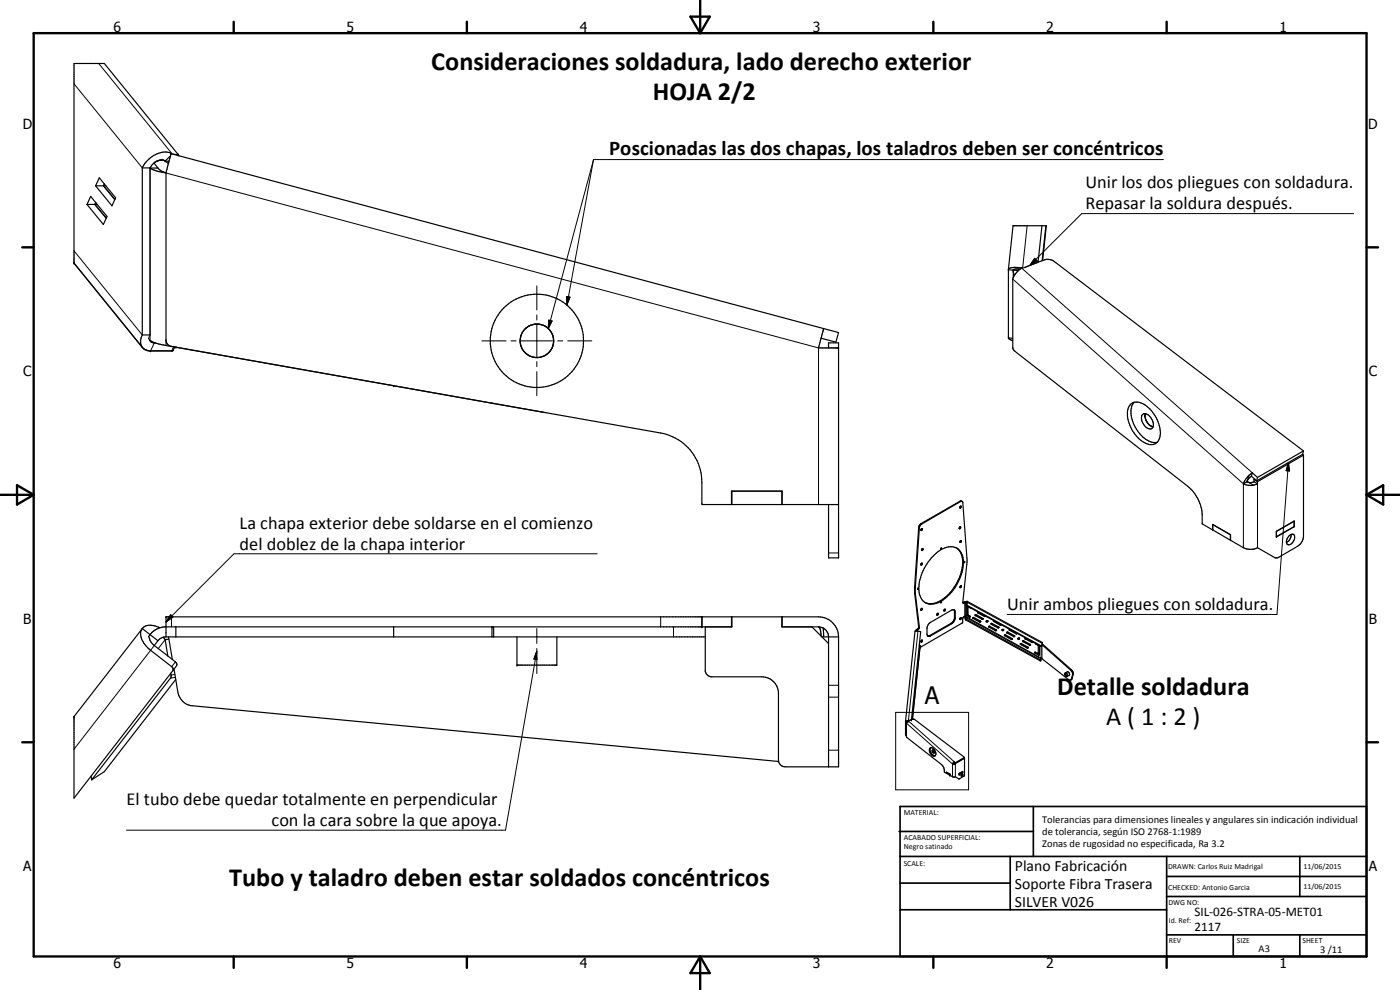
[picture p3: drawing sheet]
<svg xmlns="http://www.w3.org/2000/svg" width="420mm" height="297mm" viewBox="0 0 420 297" stroke-linecap="round" stroke-linejoin="round" font-family="sans-serif">
<g fill="none" stroke="#000" stroke-width=".35">
<path d="M27.2 58.9l4.9 6-1.1 2.5-4.9-6.1zM28.7 55.8h3.1M29.8 53.3l4.9 6.1-1.1 2.4-4.9-6zM31.3 55.2l-.2 .6 3.3 4.1M42.7 50.4h2.3M42.7 50.4v50.1M45 50.4v50.1h-2.3M46.3 48.9l-1.3 1.5M47.4 50.4h-2.4l1.8 .8 3 .7M47.4 50.4l1 .9 1.4 .6M48.5 48l-1.5 .4-.8 .5 1.2 1.5M48.8 48l.5 .2"/>
<path d="M49.3 48.2l.3 .1M49.3 48.2a2.78 2.78 0 0 0-2.7 .5M49.6 48.3l1.1 .1M49.6 48.3l.9 .8M49.8 51.9v50.4a1.91 1.91 0 0 0 1.7 1.6l146.8 26a15 15 0 0 1 12.3 14.8l.1 6.7h41M51.2 46.8l.1-.7 195.9 52.5M51.2 46.8l-1.4 5.1M51.2 46.8l-1.6 1.5M51.6 46.2a6.3 6.3 0 0 0-7.3 1.9l-1.6 2.3M52 46.3l1.5 .1M53.4 46.3l.4 .5M53.5 46.4l-22.2-27.4h-9.1v60l20.5 25.3"/>
<path d="M53.5 46.4l-.2 .3M26.1 61.3h3.1M28.7 60.8l-.2 .5 3.4 4.1M311.3 78.8l2.2-.8a3.4 3.4 0 0 1 2.9 .5l74.8 56.8M311.3 78.8l-3.8 1.5M312.7 67.7l-1.1 10.7-.3 .4M312.9 78.1l1.1-10.4h-10l-1.4 13.2M313.9 67.7l-1.2 10.5M157.8 98.4a5.2 5.2 0 0 0-1.1 6.1M157.8 98.5l-1.3 1.7M160.3 97.3l-1.5 .5-1 .6M160.3 97.3h1.7"/>
<path d="M160.3 97.3l-1.6 .5-.9 .7M162 97.3l1 .3M163 97.6l1.4 .8M163 97.6l1.4 .9M164.4 98.4l.4 .4M164.8 98.8a5 5 0 0 1 .6 6.1M164.8 98.8a5 5 0 0 1-.7 7.5 5 5 0 0 1-7.3-1.4M247.2 98.6l-1.6 5.8h6.1M247.2 98.6l4.5 1.2-.8 2.9-4.5-1.2M302.6 80.9l3 .3M304.1 81.7l.3 .9M304.1 83.2l-.2 .5v20.7l.3 .6 52.2 40.9a11.7 11.7 0 0 1 3.7 5.1l.6 2.3 .1 3.9 8.5 4.9"/>
<path d="M305.6 81.2h.1M305.7 80.7l-.1 .5M306 80.8l-.1 .1M306.1 80.8l-1.1-.1-.9 .2v2.3M306.6 80.4l-1.1 .9-1.4 1.9M306.6 80.4h.1M306.9 80.5l-2.5-.3-1 .1-.8 .5v20.6M42.7 100.5a2.99 2.99 0 0 0 2.1 4.8M43 104.5l.9 .6M44.6 101.5a5.5 5.5 0 0 0 3.4 1.8l70.1 12.4M44.7 105.3h7M44.9 101.9l.6 .8 1.1 .2"/>
<path d="M51.8 105.2l-.1 .1M52.4 104.1l-.4 1-.3 .2M156.4 100.6a4.9 4.9 0 0 0 .5 4.4M157.1 105.3l.7 .8 1.5 .8M164.6 105.8a4.9 4.9 0 0 1-5.1 1.2M165.1 105.3l-.3 .4M248.7 104.4v-1.5h3v64.5h-3v-16M302.6 101.4l.3 .4 1 .4M302.6 101.4l1.3 .1M147.6 120.9l15.7 2.8M339.3 121.3a4 4 0 0 1 5.3 1 10.2 10.2 0 0 1 3.5 9 2.84 2.84 0 0 1-4.8 1.4 10.4 10.4 0 0 1-4.9-9.6l.3-.8zM340.3 120.7a6.9 6.9 0 0 0 .4 7.4 8.1 8.1 0 0 0 5.8 4.7l.8-.1"/>
<path d="M342.9 124.4a2.01 2.01 0 0 1 2.8 1.5 1.84 1.84 0 0 1-.4 2.8 3.2 3.2 0 0 1-2.4-4.3zM343.6 124.7v.3M343.6 125l.9 2M343.7 125v.3M343.7 124.1l-.1 .6M343.7 124.1v.6M344.5 127l.2 .3M344.5 127l1 .9M345 127.5l.5 .4M345.5 127.9l.5 .2M390.9 136.4l.3 .2M391.2 136.6v24.6a4 4 0 0 1-1.8 2.7l-6 3.5h-.7l-5.3-3.1-.3 .2a5 5 0 0 1-3.9-.2l-3.9-2.2"/>
<path d="M391.2 136.6l-13.8 7.9M391.2 135.3l-13.8 8M391.2 135.3l-.3 1-13.8 8M219.5 151.4v-4h15.2v4M219.7 147.4v4M234.6 147.4v4M276.4 158.7l.4-.1-.2 .6zM276.6 158.6l-.2 .4M287.9 158.2h.4l-.3 .5zM288.1 158.1l-.2 .4M288.1 152l.2-.1a.27 .27 0 0 1 .1 .4 .27 .27 0 0 1-.3 .1zM288.3 151.9l-.2 .4"/>
<path d="M288.4 151.8l-.1 .1M288.7 150.4l.3 .3 1.2 17.4-1.2 12.7 .2 .2 .4-.2 .5 .2M288.7 150.4l-.5 .1-11.6 6.7-.7 1-1.3 18.8 1.3 11.2-.7 .9M288.7 150.5l-.5-.2-11.8 6.8-.6 .8-1.3 18.4v1.8l1.2 10-.8 1M363.9 159v-1.6l5.4 3M363.9 159h.1M364 157.4l5.3 3M373.2 145.2a5.1 5.1 0 0 0 4.2 0M374.2 144.5l-1 .7M374.2 144.5l.8 .3 1.3-.3M375.6 142.9l1.5 1.4M375.6 142.9l-.9 .7-.5 .9"/>
<path d="M375.8 141.9l1.6 1.4M375.8 141.9l-.2 1M375.8 141.9l-.4 .3a6.2 6.2 0 0 0-2.2 3M376.3 143.9v.6M376.3 143.9l1.1 .6M376.3 144.5l1.1 .7M376.6 143.8l-.3 .1M377.4 144.5v.7M377.4 143.3l-.3 1M383.1 159.4l5.3-3.1v1.7l-5.3 3.1zM388.4 158l-5.3 3M275.4 176.6l.2-.1-.1 .3z"/>
<path d="M276.5 169h.3v.2l-.4 .3zM276.6 169l-.3 .4M276.7 164.7l.3-.1a.33 .33 0 0 1-.1 .4 .33 .33 0 0 1-.3 .1zM276.8 164.6l-.2 .4M279.5 167.4a7.4 7.4 0 0 1 7-3.2 4.7 4.7 0 0 1 2.6 5.5 14.1 14.1 0 0 1-8.1 11.3 3.8 3.8 0 0 1-5.2-3.9 14.2 14.2 0 0 1 3.7-9.7zM282.4 164.5h.2l-.2 .3zM287.1 164.4a6 6 0 0 1 1.6 6.5 13.4 13.4 0 0 1-8.4 10.1l-1.4 .1-1.3-.3M288.2 175.8h.1a.26 .26 0 0 1 .2 .4 .26 .26 0 0 1-.4 0zM288.3 162.2l-.2 .4 .1 .2 .3-.6M288.3 162.2l-.2 .4M288.3 175.8l-.2 .4M288.4 162.2h-.1"/>
<path d="M288.4 162.2h.1M289.4 168.4l.1 .2-.2 .2zM369.3 160.4v1.7M369.3 162.1h.1M386.9 160.8a.92 .92 0 0 1 .8-.5 .92 .92 0 0 1 .8 .5 2.18 2.18 0 0 1-2 2.6 1.74 1.74 0 0 1 .4-2.6zM387.5 160.4a2.75 2.75 0 0 1-1.4 2.4M42.7 188.6l-20.5 26.4v24.5l29.6-38.2M42.7 188.6a4 4 0 0 0 .8 4.9l1.2 1.2 7 5.5 .3 .5-.2 .6M42.7 188.6l2.3 1.8M44.8 191.2a3.9 3.9 0 0 0 1.5 2.5M45 190.4l-.4 .7M45 190.4l2.4 1.8"/>
<path d="M46.3 193.7l6.4 4.9 .3 .5-.1 .7-1.1 1.5M47.4 192.2l-1.1 1.5M48 188.3a4.3 4.3 0 0 0-5.3 .3M48 188.3l-1.8 1-1.2 1.1M49 191.2l.6 .7M49.6 191.9l.8 4.9M49.8 191.1v-6h195.8a6.1 6.1 0 0 1 6.1 6M49.8 191.1l-1 .2-1.4 .9M49.8 191.1h161.9M50.6 191.1l1.1 6.8M50.7 191.8l-1.1 .1M52.8 188.1v3"/>
<path d="M118.1 188.1v3M147.6 188.1v3M148.2 188.1v3M155.1 191.1v8.5h12v-8.5M210.6 185.1v3M210.7 185.1v3M211.7 188.1v13.3l.7 1.2 .9 .5h15.3a5 5 0 0 1 5 4.5l.1 20.8M219.5 185.1v3M219.7 185.1v3h-170.3l-1.4 .2M234.6 185.1v3h11M234.7 185.1v3M243.7 188.1l5 5"/>
<path d="M245.6 188.1a3 3 0 0 1 3.1 3v39M245.6 188.1a2.89 2.89 0 0 1 .8 2.8M246.7 191.1h5M247 188.4l.2 2.7M251.7 191.1v39h-16l-1.4-.5-.6-1.2M274.9 189.1v.2M274.9 189.1h.3M275 189.3l-.4 .1-2.8 27h.3M275 189.3l1.3 .4-2.8 26.2M275.2 189.1v.2M275.9 193.7l.2 .1-2.3 22M276 193v.7"/>
<path d="M276.1 194.3l12.7-7.4 .1-1.2a.73 .73 0 0 1 .8-.8l22.9 12.7M276.1 193.8l-2.3 22M276.4 192.2l.4-.1-.2 .6zM276.4 182.7l.2-.2a.26 .26 0 0 1 .1 .4 .26 .26 0 0 1-.4 .1zM276.6 182.5l-.3 .5M276.6 192.1l-.2 .4M278.4 190.8h.1M281.4 184h.2l-.1 .4-.3 .2-.1-.2M281.4 184l-.3 .4M282.4 180.5l.2 .1-.3 .2zM283.4 183.3h.1M283.5 182.8l-.2 .4"/>
<path d="M283.5 182.8l-.2 .2 .1 .3M283.5 182.8l.2 .2-.3 .3M286.2 182.9l.5 .5v2.1l-.7 1.3-7 4.1h-.5M286.2 182.9l-.6 .1-6.8 4.1-.6 1.2v2.1l.3 .5M286.2 182.9l.3 .5v2l-.7 1.3-7.3 4.1M288.1 185.5l.2-.2a.28 .28 0 0 1 .1 .4 .28 .28 0 0 1-.3 .1zM288.3 185.3l-.2 .5M289.7 180.6v.2M289.7 180.6l-.7 .2M289.7 180.6l.4 .3M289.8 184.9v1.1l22.4 12.3 .2-.3M289.9 185v.8l22.4 12.2"/>
<path d="M289.9 180.6l.1 .2M289.9 180.6v.2M290 180.7v.9M290 181.7l22.4 12.3M290 181.6v.1M290 180.7v.1M290.1 181.7v2.9l.9 .6 .2-.2-.7-.5M290.1 184.5l1 .6M290.3 180.5l-.1 1.1 22.4 12.2M290.3 180.4l22.5 12.4-.2 1M290.3 180.5l-.4 .1M290.5 182v2.5"/>
<path d="M291.5 182.5l-.8-.4-.2 .1v2.3M292 185.4l2.1 1.3 .2-.2M292 185.4l2 1.1 .3-.1M292 185.3v.1M292 185.3l2.2 1.1M292 185.3h.1M292.7 184.5l2 1.3h.3v-.3M292.7 184.5l.2-.1 2.1 1.1M292.7 184.5l2 1.1 .3-.1M293.4 183.7h.1M293.4 183.6v.3l2 1.1 .4-.2M293.4 183.7l2 1.1"/>
<path d="M293.5 183.6h-.1M294.2 186.4h.1M294.3 186.4v.1M295.4 184.8h.1M295.6 184.8h-.1M296.1 186.3h.1M296.1 186.3l-.1 .1M296.3 186.2l-.2 .1M296.3 186.2l.1 .1M296.3 186.2l-.1 .1M296.4 186.3l-.1 .3h-.3v-.2M296.4 186.3l-.4 .1"/>
<path d="M296.7 188l.3-.1 2.1 1.1M296.7 188l2.2 1.3 .2-.3M296.7 188h.1M296.7 188l2 1.1M297.4 187.1l.1 .1M297.5 187.1v.2l2.1 1.1 .2-.1M297.5 187.1l2.2 1M297.5 187.2l1.9 1.1 .4-.2M298.1 186.3h.1M298.2 186.3l-.1 .1 2.1 1.2 .3-.1M298.2 186.3l2.2 1.1M298.3 186.2l-.1 .1"/>
<path d="M298.7 189.1h.1M299 189l-.2 .1M299.7 188.1l.1 .1M299.8 188.2v.1M300.8 189h.1M300.8 188.9h.1M300.9 188.9v.3l.3-.1-.1-.2M300.9 188.9h.2M301 188.8l-.1 .1M301.2 188.9l-.4 .1M301.4 190.6v.1M301.4 190.5l.1 .1"/>
<path d="M301.5 190.5h.3l1.9 1.1 .1 .2-.2 .1-2.2-1.2M301.5 190.5l-.1 .1M301.5 190.6l2 1.1 .3-.1M302.2 189.9h.1M302.2 189.9l.2-.3 2 1.2M302.2 189.7l2.1 1.2 .2-.1M302.2 189.9l2.1 1.2 .1-.3M302.9 189h.1M302.9 189l2.1 1.2 .3-.2M302.9 188.9l2.2 1.1M303 188.8l-.1 .2M305.6 191.5v.3h.3l.1-.2"/>
<path d="M305.6 191.5h.1M305.7 191.4h.1M305.8 191.4l-.2 .1M305.8 191.4l.2 .2M305.9 191.5l-.4 .1M306.2 193.2l.2-.2 2.1 1.2M306.2 193.2l2.1 1.2h.3l-.1-.2M306.2 193.2l2.1 1.1 .2-.1M306.9 192.3l2.1 1.2 .2-.2M307 192.2l2.3 1.3-.2 .1-2.1-1.1zM307.7 191.5l2.2 1.1M307.8 191.4l-.1 .3 2 1.1 .3-.1"/>
<path d="M310.5 195.7h.1M310.5 195.7l1.1 .7 .3-.1M310.9 193.2l.7 .4M311.6 193.5v2.4l-.3 .1-.8-.3M311.6 193.6v.1M311.6 193.5h.1M311.9 193.7v2.8l-.2 .1-1.2-.9M312.3 198h.1M312.3 197.4l.1 .6M312.4 194h.1M312.6 197.6h.1M312.6 193.8l-.1 .2"/>
<path d="M312.7 197.6l8 6.3 .3 .2 .5-.2M312.7 193.5l8.7 7.6 .5 1-.4 1.8M312.8 193.2l.2 .1M313 193.3l8.6 7.7 .5 .7v.6l-.6 1.6M313 193.3l-.3 .1M51.3 202l.1 .7-.2 .8-23.7 30.5M52.2 200.7l1.2 6.9a4.9 4.9 0 0 0 4.3 4.2l176 16.7M52.7 203.9l-21.4 27.6-3.8 2.5M272.1 216.4l.2 .1M272.1 216.4v.4M272.1 216.6v.1M272.1 216.7h.1"/>
<path d="M272.3 216.5h.1M272.4 216.3v.2M272.4 216.3l-.3 .1M272.4 216.3v.1M272.4 216.4l-.4 .6 .1 4.2 10.4 8.2 .7 .9 .2 1.3 .6 .4M272.4 216.3h-.6v4.2M273.5 215.9l.4-.1 .6 .1 15 11.3M273.5 215.9l-.8 .3M319.7 202.1a.49 .49 0 0 1 .5 .2 .49 .49 0 0 1-.1 .6l-.4-.3zM319.7 201.9l.6-.3a.68 .68 0 0 1 .6 1l-.6 .4M319.7 201.9l.5 .2M319.7 201.9a.67 .67 0 0 0 0 .7 .67 .67 0 0 0 .6 .3"/>
<path d="M320.2 202.1l.2 .5-.1 .3M321.5 203.9l-.2 .1M27.3 232.9l.2 1.1M271.8 220.5l.2 .1M271.8 220.5h.2M279 224.6a1.24 1.24 0 0 1 1.3 0 1.24 1.24 0 0 1 .5 1.2 .7 .7 0 0 1-.1 .9 .7 .7 0 0 1-1 0l-.7-1.1zM279.3 224.3a1.75 1.75 0 0 0 1.4 2.4M280 225v.4M280 225.4l.4 .4M280 225h-.1a.48 .48 0 0 0 0 .7 .48 .48 0 0 0 .5 .1M280 225l.4 .3v.5M280 225.4l.2 .3"/>
<path d="M280.3 225.8h.1M284 232v-.3l1.1 .6v.3M284 232l1.1 .6M285.9 229.2h.8M286.1 229.1l-.2 .1M286.1 229.1h.4M286.3 228.8l.4 .3M286.4 228.6l.3 .3M286.4 228.6l-.3 .5M286.4 228.6l-.5 .6M286.5 229v.1M286.5 229h.1"/>
<path d="M286.5 229l.2 .1M286.5 229.1l.2 .1M286.7 229.1v.1M286.7 228.9v.2M287.9 232.1l1-.6v.3l-1 .6zM288.7 232.3l.3 .2-.4 .4-.2-.2M288.7 232.3l-.3 .4M289.4 227.5h.1M289.4 227.5l-2.7 1.6M289.5 227.5v5l-.2 .4-1.6 .8-1-.7-.7 .1-.9-.5M289.5 227.5l-2.8 1.6M289.5 227.2l-2.8 1.7"/>
<path d="M289.5 227.2l-.1 .3"/>
<circle cx="161.1" cy="102.3" r="14"/>
</g>
<g fill="none" stroke="#000" stroke-width=".3">
<path d="M29.6 19l22.1 27.2M22.2 25.1l20.5 25.3M45 50.4v51.8M49.6 48.3h.1M49.8 51.9l195.8 52.5v47M53.5 46.4l-.2 .2M178.1 47.9l-13.6 50.7M178.1 47.9h171.1M178.1 47.9l-8 43.6M22.2 75.3l20.5 25.2M308.3 67.7l-1.4 12.7M310.5 77.5l.7 .7-2.1 1.4z"/>
<path d="M311.3 78.8l-4.4 1.6M406.2 64.1h-81.6l-15.5 15.5M161.1 85.8v7.2M161.1 94.5v1.5M161.1 97.5v9.5M164.7 96.1l1 .2-1.2 2.3zM170.1 89l1 .2-1 2.3zM303.9 83.7l69.3 61.5v19.1M304.1 80.9v.2M305.6 81.2h.1M305.9 80.9h.1M306.9 80.4h-.3l69.2 61.5"/>
<path d="M45 100.5l-.4 1M45.2 105.3h.1M46.2 102.8l-1 2.5M49.8 102v1.7M52.1 104.1l-.6 1.2M144.6 102.3h7.3M153.4 102.3h1.5M156.4 102.3h9.5M161.1 108.5v1.5M161.1 111.5v7.2M167.4 102.3h1.5M170.4 102.3h7.2"/>
<path d="M386.7 138.8l.3 2.5-1-.1zM386.7 138.8l-3.5 45.6h-81M275.7 158.3l.2 .1M276.4 157.1l.2 .1M288.1 150.4l.1 .1M374.9 142.6l-.7 1.9 2 1M377.4 145.2v19.1M179.2 166.2h-109l-20.4 20.4M248.7 165.9h3M274.5 176.3l.2 .1M274.5 178.1l.2 .2M44.6 191.1l.2 .1"/>
<path d="M46.3 193.7l-24.1 31.1M49.6 191.9l-2.1 2.7M51.2 184.4l.7 .8-2.1 1.4zM51.5 185.1v3M52.7 198.6l-1.2 1.4M161 195.9l-9.3 53.2h-113.7M161 195.6l-.8 2.1 .8 .2M161.1 195.3l.1 2.6-1-.2zM161.1 188.6v4.5M161.1 194.6v1.5M161.1 197.6v4.5M198.3 185.1v3"/>
<path d="M202.1 188.1v3M275.1 188.9l.2 .4M275.2 189.1v.2M275.4 188.7l.2 .1M275.5 189.4l-2.9 26.9M275.7 188.1l.2 .1M276 193.1h.1M276.1 193.8v.1M279 190.7l.3 .1M285.4 187l.2 .2M286.5 185.2l.2 .1M286.5 183.6l.2 .1"/>
<path d="M289.1 180.8l.2 .1M289.3 180.7l.2 .1v4.1M289.6 185.5l.2-.2 22.5 12.3M289.7 180.8v4.1M289.9 185.7l-.2 .2M290 180.8l.1 .1M290 185.8l-.2 .2M290.1 184.6l.1 .1M290.1 181.5l-.1 .1M290.1 180.8h.3l22.4 12.3M290.2 181.6l-.1 .1M290.4 184.3l.1 .1"/>
<path d="M290.4 182.2l.1 .1M290.8 182.1v.1M290.9 185v.1M291.3 182.4v.1M292 185.4v.1M292.7 184.5l.1 .2M293.4 183.7v.2M294 186.5v.1M294.7 185.6v.2M295.4 184.8v.2M296.7 188l.1 .1M297.5 187.2v.1"/>
<path d="M298.2 186.3v.2M298.7 189.1l.1 .1M299.4 188.3l.1 .1M300.2 187.4v.2M301.5 190.6v.2M302.2 189.7v.2M302.9 188.9l.1 .2M303.5 191.7v.2M304.2 190.8v.2M304.9 190l.1 .2M306.2 193.2l.1 .1M307 192.4v.1"/>
<path d="M307.7 191.5v.2M308.2 194.3l.1 .1M308.9 193.4l.1 .2M309.7 192.6v.2M310.5 195.7v.2M311 193.2v.1M311.5 193.5l.1 .1M311.6 196.4v.1M311.9 196.2l.1 .2M312.3 198l-.1 .2M312.5 193.9v3.6M312.6 193.8l-.2 .1"/>
<path d="M312.7 193.5v4.2M52.5 202.4l-1.2 .2M52.7 203.2l-1.5 .3M248.7 209.2h3M248.7 205.6h3M268.8 213.7h21.9v23.3h-21.9zM272 217l13.9 12.2v3.8M272.1 216.4h.1M272.4 216.5h.1M272.4 216.4h.1M272.6 216.3l13.8 12.3M272.6 216.3h.1"/>
<path d="M273.5 215.9h.1M273.5 215.9l-.9 .4M321.6 201l-.2 .1M321.7 203.7l-.2 .1M322.1 202.3l-.2 .1M248.7 225.1h3M286.2 228.7l-.1 .4 .4 .2M286.7 229.2v3.8"/>
</g>
<g fill="#000">
<circle cx="53.5" cy="46.4" r=".18"/>
<circle cx="22.2" cy="79" r=".18"/>
<circle cx="304.1" cy="81.1" r=".18"/>
<circle cx="52.8" cy="104.2" r=".18"/>
<circle cx="118.1" cy="115.7" r=".18"/>
<circle cx="251.6" cy="104.4" r=".18"/>
<circle cx="383.1" cy="161" r=".18"/>
<circle cx="49.8" cy="185.1" r=".18"/>
<circle cx="147.6" cy="188.1" r=".18"/>
<circle cx="155.1" cy="199.6" r=".18"/>
<circle cx="210.6" cy="188.1" r=".18"/>
<circle cx="210.6" cy="185.1" r=".18"/>
<circle cx="276.1" cy="194.3" r=".18"/>
<circle cx="292.7" cy="184.5" r=".18"/>
<circle cx="302.2" cy="189.7" r=".18"/>
<circle cx="302.9" cy="188.9" r=".18"/>
<circle cx="307.7" cy="191.5" r=".18"/>
<circle cx="312.4" cy="198" r=".18"/>
<circle cx="22.2" cy="215" r=".18"/>
<circle cx="272.1" cy="216.4" r=".18"/>
<circle cx="272.4" cy="216.5" r=".18"/>
<circle cx="272.6" cy="216.3" r=".18"/>
<circle cx="273.5" cy="215.9" r=".18"/>
<circle cx="285.1" cy="232.6" r=".18"/>
<circle cx="287.9" cy="232.4" r=".18"/>
<circle cx="288.9" cy="231.8" r=".18"/>
</g>
<g fill="none" stroke="#000" stroke-width=".71">
<path d="M10.1 9.9h400v277.1h-400zM70.1 6.5v3.4M140.1 6.5v3.4M207.2 5h5.8l-2.9 4.9zM210.1 0v9.9M280.1 6.5v3.4M350.1 6.5v3.4M6.7 74.2h3.4M410.1 74.2h3.5M.1 148.5h10M5.1 145.6l5 2.9-5 2.9zM410.1 148.5h10"/>
<path d="M410.1 148.5l5-2.9v5.8zM6.7 222.7h3.4M410.1 222.7h3.5M70.1 287v3.4M140.1 287v3.4M210.1 287v10M210.1 287l2.9 5h-5.8zM280.1 287v3.4M350.1 287v3.4"/>
</g>
<g fill="none" stroke="#000" stroke-width=".51">
<path d="M269.8 249.5h40.3M270.1 242h140v45h-140zM270.1 257h140M303.2 257v16M310.1 242v15M350.1 257v30M390.1 257v12M270.1 265h33.1M270.1 273h80M350.1 269h60M350.1 263h60M350.1 280.5h60"/>
<path d="M370.1 280.5v6.5M390.1 280.5v6.5"/>
</g>
<path d="M310.5 77.5l.7 .7-2.1 1.4zM164.7 96.1l1 .2-1.2 2.3zM170.1 89l1 .2-1 2.3zM386.7 138.8l.3 2.5-1-.1zM51.2 184.4l.7 .8-2.1 1.4zM161.1 195.3l.1 2.6-1-.2z" fill="#000"/>
<g font-size="7.9">
<text x="129.4" y="21.1">Consideraciones soldadura, lado derecho exterior</text>
<text x="195.9" y="30.1">HOJA 2/2</text>
<text x="317.3" y="208.6">Detalle soldadura</text>
<text x="332" y="217.6">A ( 1 : 2 )</text>
<text x="68.8" y="265.8">Tubo y taladro deben estar soldados concéntricos</text>
</g>
<text font-size="7.2" x="277.6" y="211.4">A</text>
<text font-size="6.3" x="182.8" y="46.5">Poscionadas las dos chapas, los taladros deben ser concéntricos</text>
<g font-size="5.5">
<text x="325.7" y="56.6">Unir los dos pliegues con soldadura.</text>
<text x="325.7" y="62.8">Repasar la soldura después.</text>
<text x="71.9" y="158.6">La chapa exterior debe soldarse en el comienzo</text>
<text x="71.9" y="164.9">del doblez de la chapa interior</text>
<text x="302.2" y="183">Unir ambos pliegues con soldadura.</text>
<text x="38" y="241.6">El tubo debe quedar totalmente en perpendicular</text>
<text x="81.5" y="247.8">con la cara sobre la que apoya.</text>
</g>
<g font-size="4.7">
<text x="304.6" y="261.2">Plano Fabricación</text>
<text x="304.6" y="266.6">Soporte Fibra Trasera</text>
<text x="304.6" y="272">SILVER V026</text>
</g>
<g font-size="4.2">
<text x="34" y="9.6">6</text>
<text x="104" y="9.6">5</text>
<text x="174" y="9.6">4</text>
<text x="244" y="9.6">3</text>
<text x="314" y="9.6">2</text>
<text x="384" y="9.6">1</text>
<text x="6.8" y="38.7">D</text>
<text x="410.6" y="38.7">D</text>
<text x="7" y="112.9">C</text>
<text x="410.8" y="112.9">C</text>
<text x="7" y="187.1">B</text>
<text x="410.8" y="187.1">B</text>
<text x="7" y="261.4">A</text>
<text x="410.8" y="261.4">A</text>
<text x="34" y="290.4">6</text>
<text x="104" y="290.4">5</text>
<text x="174" y="290.4">4</text>
<text x="244" y="290.4">3</text>
<text x="314" y="290.4">2</text>
<text x="384" y="290.4">1</text>
</g>
<g font-size="3.9">
<text x="358.5" y="275">SIL-026-STRA-05-MET01</text>
<text x="358.5" y="279.4">2117</text>
</g>
<g font-size="3.1">
<text x="312.7" y="246.8">Tolerancias para dimensiones lineales y angulares sin indicación individual</text>
<text x="312.7" y="250.4">de tolerancia, según ISO 2768-1:1989</text>
<text x="312.7" y="254">Zonas de rugosidad no especificada, Ra 3.2</text>
<text x="377.7" y="285.6">A3</text>
<text x="396.2" y="285.9">3 /11</text>
</g>
<g font-size="2.4">
<text x="271.2" y="244.4">MATERIAL:</text>
<text x="271.3" y="252">ACABADO SUPERFICIAL:</text>
<text x="271.3" y="254.6">Negro satinado</text>
<text x="271.2" y="259.7">SCALE:</text>
<text x="350.6" y="260.8">DRAWN: Carlos Ruiz Madrigal</text>
<text x="391.2" y="260.6">11/06/2015</text>
<text x="350.6" y="267">CHECKED: Antonio Garcia</text>
<text x="391.2" y="266.7">11/06/2015</text>
<text x="350.6" y="271.4">DWG NO:</text>
<text x="350.8" y="276.9">Id. Ref:</text>
<text x="350.8" y="282.8">REV</text>
<text x="371.2" y="282.9">SIZE</text>
<text x="390.9" y="282.9">SHEET</text>
</g>
</svg>
